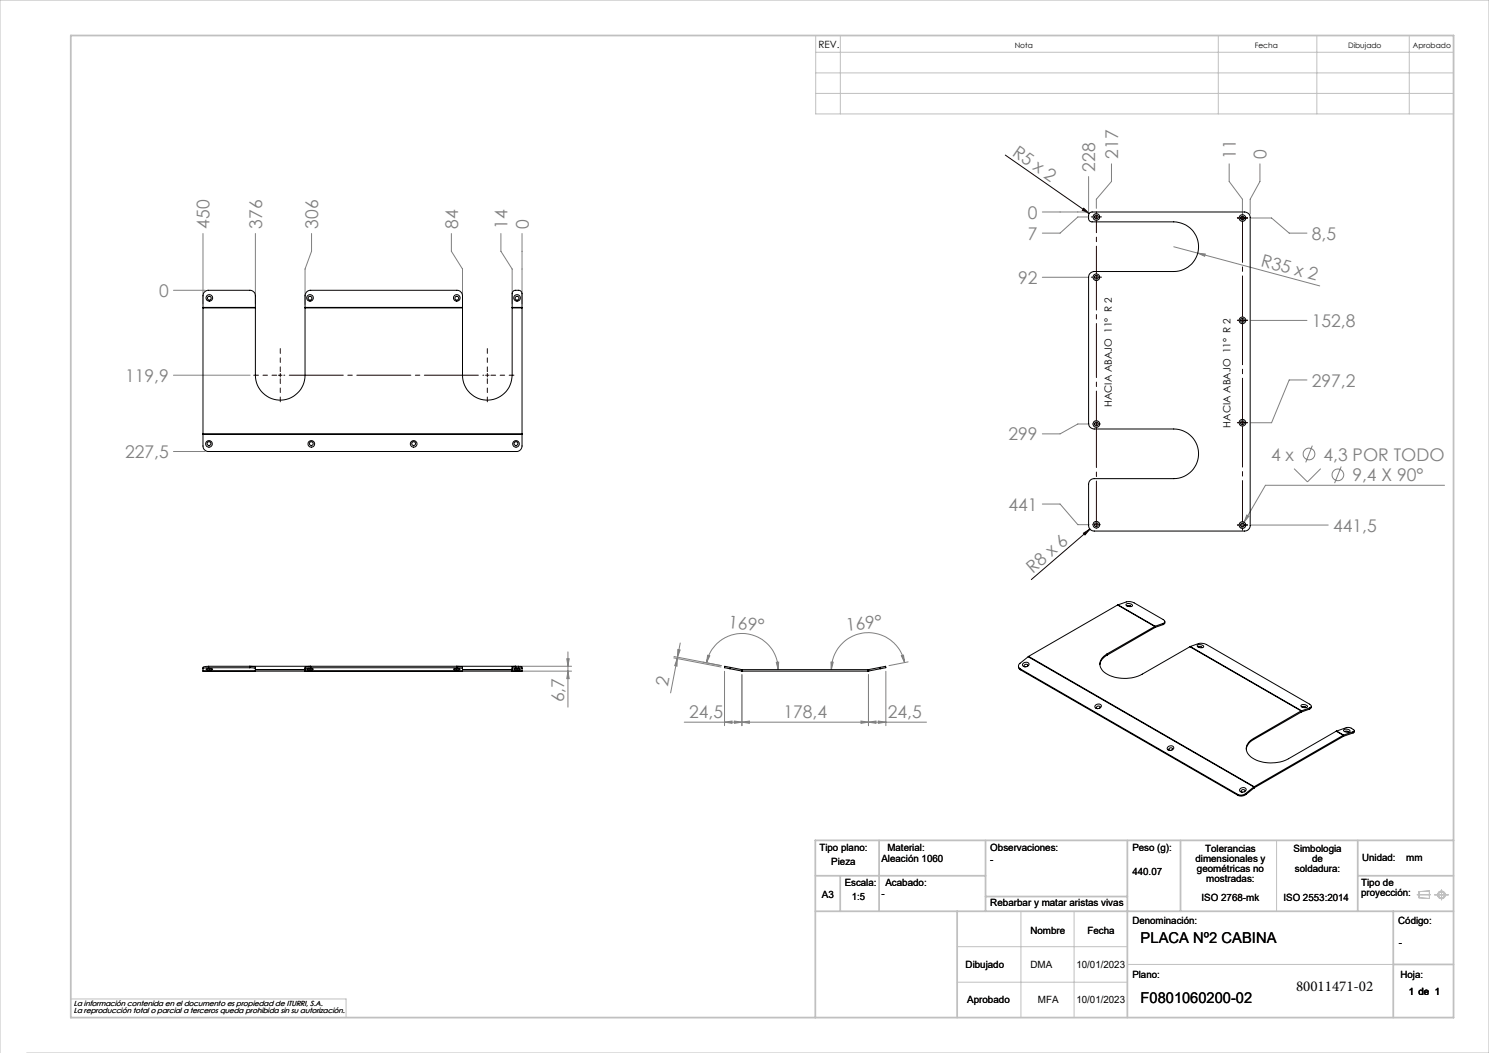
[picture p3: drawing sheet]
<svg xmlns="http://www.w3.org/2000/svg" width="420mm" height="297mm" viewBox="0 0 420 297" stroke-linecap="round" stroke-linejoin="round" font-family="sans-serif">
<g fill="none" stroke="#c0c0c0" stroke-width=".28">
<path d="M230.1 10h179.9v22.1h-179.9zM230.1 14.7h179.9M237 10v22.1M343.6 10v22.1M371.4 10v22.1M397.5 10v22.1M230.1 20.6h179.9M230.1 26.3h179.9M209.1 189.3h.1M209.4 189.3h.1M244.8 189.3h.1M245.1 189.3h.1"/>
<path d="M360.1 237v20M288 257v30M303 257v30M399.7 252.4h3.8M400.3 251.5l2.9-.2v2.1l-2.9-.2zM404.6 252.4h4M406.6 251v2.8M270 267h48M270 277h48M318 272h75M0 297v-297h420v297h-412.5M20 281.8h77.6v5.2"/>
<circle cx="406.6" cy="252.4" r=".86"/>
<circle cx="406.6" cy="252.4" r="1.07"/>
</g>
<g fill="none" stroke="#c0c0c0" stroke-width=".5">
<path d="M20 10h390v277h-390zM248 237v20M278 237v20M318 237v50M333 237v20M383 237v20M410 237h-180v50M230 257h180M230 247h48M237 247v10M270 257v30M278 252.9h40"/>
<path d="M383 247h27M393 257v30M393 272h17"/>
</g>
<g fill="none" stroke="#808080" stroke-width=".28">
<path d="M307.1 49.8v10h-13.1M313.5 46.2v5l-4.3 5v2.6M346.7 46.2v5l3.7 5v4.3M355.4 46.2v5l-2.8 5v4.2M57.3 65.9v19.8M72 65.9v19.8M87.9 65.9v5l-1.9 5v10M127.3 65.9v5l3.2 5v9.8M141.3 65.9v5l3.2 5v9.8M147.2 65.9v19.8M294 78.2h12.8M306.8 61.2h-2.8l-5 4.6h-5"/>
<path d="M331.1 69.6l6.8 1.8M337.9 71.4l2.1 .2-.2 .7zM337.9 71.4l34.4 9.2M352.9 61.5h5.8l4.9 4.3h5.1M48.9 81.9h9M352.9 90.4h15.8M48.9 105.8h21.7M307.2 119.6h-3.2l-5 2.8h-5M368.7 107.2h-5.1l-4.9 12h-5.8M48.9 127.3h9M365 132.2l3.8 3.7 3.7-3.7M370.2 125.7l-1.9 4.7"/>
<path d="M378.3 131.6l-1.9 4.7M407.5 136.9h-50.6l-6 10.4M294 142.2h5l5 5.8h3.2M350.9 147.3l-.9 1.6M351.7 145.3l.5 .3-1.3 1.7zM352.9 148.1h21.7M145.5 189.3h15.7M146.6 187.9h14.6M159.9 185.8h.6l-.3 2.1zM160.2 183.9v15.6M160.2 189.3l.3 2.1h-.6zM190 185.6l13.4 2.5"/>
<path d="M190.1 185.2l13.3 2.5-5.1-.9M191 185.7v2.2l-.7-.2zM191 185.7l-1.8 9.7M191.1 185.3l-.1 .4M191.2 183.2l.6 .1-.7 2zM191.9 181.4l-.8 3.9M199.3 186.9a10.2 10.2 0 0 1 11-8.2 10.2 10.2 0 0 1 9.2 10.2M199.6 184.8l.6 .2-.9 1.9zM204.4 189.3v15.4M209.3 190.3v14.4M219 186.8h.6l-.1 2.1zM234.4 186.8h.6l-.5 2.1z"/>
<path d="M245 190.3v14.4M249.9 189.3v15.4M254.2 185l.6-.2 .4 2.1zM255.2 186.9a10.4 10.4 0 0 0-11.3-8.4 10.4 10.4 0 0 0-9.4 10.4M256.2 186.7l-5.4 1M193 203.7h68.3M204.4 203.7l2.1-.3v.6zM207.2 203.4l2.1 .3-2.1 .3zM209.3 203.7l2.1-.3v.6zM242.9 203.4l2.1 .3-2.1 .3zM245 203.7l2.1-.3v.6zM247.8 203.4l2.1 .3-2.1 .3z"/>
<circle cx="369.2" cy="128" r="1.65"/>
<circle cx="377.4" cy="133.9" r="1.65"/>
</g>
<path d="M283.6 43.7l23.6 16.5M305.7 58.7l1.5 1.5-1.9-.9zM305.6 150.4l1.8-1.2-1.4 1.7zM307.4 149.2l-16.5 14.3" fill="none" stroke="#130000" stroke-width=".28"/>
<path d="M78.1 105.8h-6.5M79.1 104.8v-6.5M79.1 106.8v6.5M137.5 104.8v-6.5M137.5 106.8v6.5M138.5 105.8h6.5" fill="none" stroke="#300000" stroke-width=".28" stroke-dasharray="15.2 1.3 1.3 1.3" stroke-dashoffset="13.9"/>
<g fill="none" stroke="#300000" stroke-width=".28" stroke-dasharray="15.2 1.3 1.3 1.3">
<path d="M308.3 61.2h-.5M308.3 78.2h-.5M309.3 60.2v-.5M309.3 78.2v-.5M309.3 78.2h-.5M309.3 78.2v.5M309.3 78.2h.5M310.3 61.2h.4M310.3 78.2h.4M349.5 61.5h-.5M350.5 62.5v.4M350.5 60.5v-.5"/>
<path d="M351.5 61.5h.4M349.5 90.3h-.5M350.5 89.3v-.4M350.5 91.3v.5M350.5 90.3v-.5M350.5 90.3h-.5M350.5 90.3v.5M350.5 90.3h.5M351.5 90.3h.4M137.5 105.8v-.5M137.5 105.8h-.5M137.5 105.8v.5"/>
<path d="M137.5 105.8h.5M308.3 119.6h-.1M309.3 119.6v-.5M309.3 119.6h-.5M309.3 119.6v.5M309.3 119.6h.5M310.3 119.6h.1M349.5 119.2h-.5M350.5 118.2v-.4M350.5 119.2v-.5M350.5 119.2h-.5M350.5 119.2v.5"/>
<path d="M350.5 119.2h.5M351.5 119.2h.4M350.5 120.2v.5M308.3 148h-.1M309.3 148v-.5M309.3 148h-.5M309.3 148v.5M309.3 148h.5M309.3 149h.1M310.3 148h.1M349.5 148.1h-.5M350.5 147.1v-.5"/>
<path d="M350.5 149.1v.4M350.5 148.1v-.5M350.5 148.1h-.5M350.5 148.1v.5M350.5 148.1h.5M351.5 148.1h.4"/>
</g>
<path d="M80.1 105.8h56.4" fill="none" stroke="#300000" stroke-width=".28" stroke-dasharray="15.2 1.3 1.3 1.3" stroke-dashoffset="-1.5"/>
<path d="M350.5 89.3v-26.8M350.5 118.2v-26.9M350.5 147.1v-26.9" fill="none" stroke="#300000" stroke-width=".28" stroke-dasharray="15.2 1.3 1.3 1.3" stroke-dashoffset="3.7"/>
<path d="M309.3 77.2v-15" fill="none" stroke="#300000" stroke-width=".28" stroke-dasharray="15.2 1.3 1.3 1.3" stroke-dashoffset="7.5"/>
<path d="M309.3 118.6v-39.4" fill="none" stroke="#300000" stroke-width=".28" stroke-dasharray="15.2 1.3 1.3 1.3" stroke-dashoffset="7"/>
<path d="M309.3 147v-26.4" fill="none" stroke="#300000" stroke-width=".28" stroke-dasharray="15.2 1.3 1.3 1.3" stroke-dashoffset="3.9"/>
<path d="M308.8 61.2h.9M309.2 60.7v1M350 61.5h.9M350.4 61v1M350 90.4h.9M350.4 89.8v1.1M78.5 105.8h1.1M79.1 105.3v1.1M350 119.2h.9M350.4 118.7v1M350 148.1h.9M350.4 147.6v1" fill="none" stroke="#300000" stroke-width=".28"/>
<path d="M305.7 58.7l1.5 1.5-1.9-.9zM305.6 150.4l1.8-1.2-1.4 1.7z" fill="#130000"/>
<g fill="#808080">
<path d="M351.7 145.3l.5 .3-1.3 1.7z"/>
<path d="M337.9 71.4l2.1 .2-.2 .7z"/>
<path d="M207.2 203.4l2.1 .3-2.1 .3zM204.4 203.7l2.1-.3v.6z"/>
<path d="M245 203.7l2.1-.3v.6zM247.8 203.4l2.1 .3-2.1 .3z"/>
<path d="M209.3 203.7l2.1-.3v.6zM242.9 203.4l2.1 .3-2.1 .3z"/>
<path d="M219 186.8h.6l-.1 2.1zM199.6 184.8l.6 .2-.9 1.9z"/>
<path d="M254.2 185l.6-.2 .4 2.1zM234.4 186.8h.6l-.5 2.1z"/>
<path d="M191 185.7v2.2l-.7-.2zM191.2 183.2l.6 .1-.7 2z"/>
<path d="M160.2 189.3l.3 2.1h-.6zM159.9 185.8h.6l-.3 2.1z"/>
</g>
<g fill="none" stroke="#000" stroke-width=".28">
<path d="M307.3 60.1l.7-.3h43a1.57 1.57 0 0 1 1.6 1.6v86.8a1.57 1.57 0 0 1-1.6 1.6h-42.4a1.57 1.57 0 0 1-1.5-1.6v-11.6a1.57 1.57 0 0 1 1.5-1.6h22.5a7 7 0 0 0 7-7 7 7 0 0 0-7-7h-22.5a1.57 1.57 0 0 1-1.5-1.6v-41.2a1.63 1.63 0 0 1 1.5-1.6h22.5a7 7 0 0 0 7-7 7 7 0 0 0-7-7h-23.1a.96 .96 0 0 1-.9-1v-1zM57.3 86.7v.2M57.3 86.7v-3.3a1.57 1.57 0 0 1 1.5-1.5h11.6a1.57 1.57 0 0 1 1.6 1.5v3.3M57.3 86.9h14.7M57.3 86.9v35.5M57.3 86.7h14.7M72 86.9v18.9a7 7 0 0 0 7 7.1 7 7 0 0 0 7-7.1v-18.9M72 86.7v.2M86 86.7v.2M86 86.7v-3.3a1.57 1.57 0 0 1 1.6-1.5h41.2a1.63 1.63 0 0 1 1.7 1.5v3.3M86 86.9h44.5M86 86.7h44.5"/>
<path d="M130.5 86.9v18.9a7 7 0 0 0 7 7.1 7 7 0 0 0 7-7.1v-18.9M130.5 86.7v.2M144.5 86.7v.2M144.5 86.7v-3.9a.96 .96 0 0 1 1-.9h.8a.96 .96 0 0 1 .9 .9v3.9M144.5 86.9h2.7M144.5 86.7h2.7M147.2 86.7v.2M147.2 86.9v35.5M57.3 122.4v.1M57.3 122.5v3.3a1.57 1.57 0 0 0 1.5 1.5h86.9a1.57 1.57 0 0 0 1.5-1.5v-3.3M57.3 122.5h89.9M57.3 122.4h89.9"/>
<path d="M147.2 122.4v.1M315.2 170.6l-25.1 14.5M315.2 170.6l10.5 6.1M315.3 170.6h-.1M315.3 170.6l2.4-.8a2.88 2.88 0 0 1 2.2 .2l8.2 4.8a.53 .53 0 0 1 .5 .5 .53 .53 0 0 1-.5 .5M315.3 170.6l10.5 6M317.6 170.4a1.29 1.29 0 0 1 1.8 .4 1.29 1.29 0 0 1-1.8-.3zM317.9 170.9a.78 .78 0 0 1 1.1 .2M325.7 176.7l-13.4 7.7M325.8 176.6l-.1 .1M328.1 176.2l-2.3 .8-13.5 7.8M328.1 175.8l-2.3 .8"/>
<path d="M328.1 175.8v.4M328.6 175.4l-.1 .5-.4 .3M57.3 189.3h.1M57.3 189.3h14.7M58.1 188.7l1.1-.1 .8 .2-.9 .1zM58.8 187.9l-1.5 .3v1.1M58.8 188.3l-1.5 .3M58.8 188.3h11.6M58.8 187.9h87.5M58.8 187.9v.4M70.4 188.3l1.6 .3M70.4 188.3v-.4l1.6 .3v1.1"/>
<path d="M72 189.3h.1M72 189.3h14M72 188.9h14zM86 189.3h.1M86 189.3h44.5M86.5 188.7l1.1-.1 .8 .2-.9 .1zM87.6 188.3v-.4l-1.5 .3-.1 1.1M87.6 188.3l-1.6 .3M87.6 188.3h41.2M127.9 188.7l.8-.1 1.1 .1-1 .2zM128.8 188.3l1.7 .3M128.8 188.3v-.4l1.6 .3 .1 1.1"/>
<path d="M130.5 189.3h.1M130.5 189.3h14M130.5 188.9h14zM144.5 189.3h.1M144.5 189.3h2.7M145 188.7l1-.1 .8 .1-1 .2zM145.5 188.3v-.4l-1 .2v1.2M145.5 188.3l-1 .2M145.5 188.3h.8M146.3 187.9l.9 .2v1.2M146.3 188.3l.9 .2M146.3 187.9v.4"/>
<path d="M147.2 189.3h.1M205.9 188.6l3.3 .7M206 188.2l-1.6-.3v.4l1.5 .3M206 188.2l-.1 .4M206 188.2l3.3 .7M209.2 189.3h.1M209.3 188.9h.1M209.3 188.9l-.1 .4M209.3 189.3h35.6M209.3 188.9h35.6M209.3 188.9v.4M244.9 188.9h.1"/>
<path d="M244.9 188.9v.4M245 188.9v.4M245 189.3h-.1M248.2 188.2l1.6-.3 .1 .4-1.6 .3M248.2 188.2l.1 .4M248.2 188.2l-3.2 .7M248.3 188.6l-3.3 .7M287.3 188l.5 .9M287.7 188.6l61.4 35.4M287.7 188.6l.1 .3M287.8 188.9l61.4 35.4M288.7 187a.81 .81 0 0 1 1-.3 .81 .81 0 0 1 .5 .9 .91 .91 0 0 1-1 .5 .91 .91 0 0 1-.8-.8z"/>
<path d="M289.7 188l.1-.1a.45 .45 0 0 0-.5-.5 .45 .45 0 0 0-.3 .6l.2 .1M290 185.2l-2.3 1.9a.89 .89 0 0 0 0 1.5M290 185.2l63.7 36.8M290.1 185.1l-.1 .1M290.1 185.1l63.7 36.8M309.1 198.8a.76 .76 0 0 1 1.1-.3 .76 .76 0 0 1 .2 1.1 .87 .87 0 0 1-.9 .3 .87 .87 0 0 1-.6-.8zM310.1 199.8a.38 .38 0 0 0 .2-.6 .38 .38 0 0 0-.6-.1l-.4 .4 .3 .4M312.3 184.8a3.5 3.5 0 0 0-2.1 2.7M312.3 184.4v.4M335.6 182.4l-13.4 7.7a10.4 10.4 0 0 1-11-.7 2.94 2.94 0 0 1 1.1-5M335.6 182.4l31.4 18.1M335.7 182.3l-.1 .1"/>
<path d="M335.7 182.3l2.8-.9 1.8 .4 29.1 16.8a.53 .53 0 0 1 .5 .5 .53 .53 0 0 1-.5 .6M335.7 182.3l31.4 18.2M337.7 182a1.27 1.27 0 0 1 1.8 .5 1.14 1.14 0 0 1-1.8-.5zM338 182.5a.68 .68 0 0 1 1.1 .2M367 198.9a1.27 1.27 0 0 1 1.8 .5 1.14 1.14 0 0 1-1.8-.5zM367.3 199.4a.71 .71 0 0 1 1.1 .2M369.4 199.7l-2.3 .8M369.4 199.7v.3M369.9 199.2l-.2 .6-.3 .2M329.5 210.6a.83 .83 0 0 1 1-.3 .83 .83 0 0 1 .5 .9 .92 .92 0 0 1-1 .5 .92 .92 0 0 1-.7-.8zM330.6 211.6a.38 .38 0 0 0 .1-.6 .38 .38 0 0 0-.6-.1l-.4 .5 .3 .3M353.6 208.6a3.6 3.6 0 0 0-2.1 2.7"/>
<path d="M353.6 208.3v.3M367 200.5l-13.4 7.8M367.1 200.5h-.1M369.4 200l-2.4 .8-13.4 7.8M376.9 206.2l-13.4 7.8a10.3 10.3 0 0 1-11-.8 2.88 2.88 0 0 1 1.1-4.9M376.9 206.2l2 1.2M377 206.2h-.1M377 206.2l3-1h.8l.9 .5a.32 .32 0 0 1 .3 .4 .32 .32 0 0 1-.3 .3M377 206.2l2 1.1M378.9 207.4l-25.1 14.5M378.9 207.4v.3M378.9 207.7l-25.1 14.5"/>
<path d="M379 207.7h-.1M379 207.3l-.1 .1M379 207.3v.4M379 205.9a1.24 1.24 0 0 1 1.8 .4 1.16 1.16 0 0 1-1.8-.4zM379.3 206.4v-.1a.74 .74 0 0 1 1.1 .2M381.7 206.7l-2.7 1M381.7 206.4l-2.7 .9M381.7 206.4v.3M382 206.1v.4l-.3 .2M349.1 224l.1 .3M349.8 222.5a.92 .92 0 0 1 .9-.4 .92 .92 0 0 1 .8 .7 .92 .92 0 0 1-1 .7 .92 .92 0 0 1-.8-.8zM350.9 223.3h.1a.42 .42 0 0 0 0-.6 .42 .42 0 0 0-.7 .1l-.2 .4 .3 .2"/>
<path d="M351.4 223.8a2.1 2.1 0 0 1-2.3 .2M351.4 223.8v.3M351.4 224.1a2.14 2.14 0 0 1-2.2 .2M353.7 222l-2.3 1.8M353.7 222v.2M353.7 222.2l-2.3 1.9M353.8 221.9l-.1 .1M353.8 222.2h-.1M353.8 221.9v.3"/>
<circle cx="309.3" cy="78.2" r=".54"/>
<circle cx="309.3" cy="61.2" r=".54"/>
<circle cx="309.3" cy="61.2" r=".94"/>
<circle cx="309.3" cy="78.2" r=".93"/>
<circle cx="350.5" cy="61.5" r=".52"/>
<circle cx="350.5" cy="61.5" r=".94"/>
<circle cx="59" cy="84.1" r=".52"/>
<circle cx="59.1" cy="84" r=".93"/>
<circle cx="87.4" cy="84.1" r=".52"/>
<circle cx="87.5" cy="84" r=".93"/>
<circle cx="128.8" cy="84.1" r=".54"/>
<circle cx="128.9" cy="84" r=".92"/>
<circle cx="145.8" cy="84" r=".93"/>
<circle cx="145.8" cy="84.1" r=".54"/>
<circle cx="350.4" cy="90.4" r=".54"/>
<circle cx="350.5" cy="90.3" r=".94"/>
<circle cx="309.3" cy="119.6" r=".54"/>
<circle cx="309.3" cy="119.6" r=".94"/>
<circle cx="350.4" cy="119.2" r=".54"/>
<circle cx="350.5" cy="119.2" r=".94"/>
<circle cx="58.9" cy="125.2" r=".93"/>
<circle cx="59" cy="125.1" r=".54"/>
<circle cx="87.8" cy="125.2" r=".93"/>
<circle cx="87.8" cy="125.1" r=".54"/>
<circle cx="116.7" cy="125.1" r=".54"/>
<circle cx="116.7" cy="125.2" r=".93"/>
<circle cx="145.5" cy="125.1" r=".54"/>
<circle cx="145.6" cy="125.2" r=".93"/>
<circle cx="309.2" cy="148" r=".52"/>
<circle cx="309.3" cy="148" r=".94"/>
<circle cx="350.4" cy="148.1" r=".54"/>
<circle cx="350.5" cy="148.1" r=".94"/>
</g>
<g font-size="4.9" fill="#808080">
<text x="285.3" y="43.7" transform="rotate(35 285.3 43.7)">R5 x 2</text>
<text x="315.4" y="44.8" transform="rotate(-90 315.4 44.8)">217</text>
<text x="348.6" y="44.8" transform="rotate(-90 348.6 44.8)">11</text>
<text x="357.3" y="44.8" transform="rotate(-90 357.3 44.8)">0</text>
<text x="308.9" y="48.4" transform="rotate(-90 308.9 48.4)">228</text>
<text x="59.1" y="64.5" transform="rotate(-90 59.1 64.5)">450</text>
<text x="73.9" y="64.5" transform="rotate(-90 73.9 64.5)">376</text>
<text x="89.8" y="64.5" transform="rotate(-90 89.8 64.5)">306</text>
<text x="129.2" y="64.5" transform="rotate(-90 129.2 64.5)">84</text>
<text x="143.2" y="64.5" transform="rotate(-90 143.2 64.5)">14</text>
<text x="149.1" y="64.5" transform="rotate(-90 149.1 64.5)">0</text>
<text x="289.9" y="61.6">0</text>
<text x="289.9" y="67.6">7</text>
<text x="370" y="67.6">8,5</text>
<text x="355.5" y="75" transform="rotate(15 355.5 75)">R35 x 2</text>
<text x="44.9" y="83.7">0</text>
<text x="287.2" y="80.1">92</text>
<text x="370" y="92.2">152,8</text>
<text x="35.3" y="107.7">119,9</text>
<text x="370" y="109">297,2</text>
<text x="284.5" y="124.2">299</text>
<text x="35.3" y="129.2">227,5</text>
<text x="358.5" y="129.9">4 x</text>
<text x="373.3" y="129.9">4,3 POR TODO</text>
<text x="381.5" y="135.8">9,4 X 90°</text>
<text x="284.5" y="144">441</text>
<text x="376" y="149.9">441,5</text>
<text x="291.3" y="161.8" transform="rotate(-41 291.3 161.8)">R8 x 6</text>
<text x="205.3" y="177.2" transform="rotate(5 205.3 177.2)">169°</text>
<text x="238.8" y="177.9" transform="rotate(-5 238.8 177.9)">169°</text>
<text x="188.4" y="193.9" transform="rotate(-79 188.4 193.9)">2</text>
<text x="159.2" y="198.1" transform="rotate(-90 159.2 198.1)">6,7</text>
<text x="194.4" y="202.6">24,5</text>
<text x="221" y="202.6">178,4</text>
<text x="250.4" y="202.6">24,5</text>
</g>
<g font-size="4.2" fill="#010000">
<text x="321.7" y="265.9">PLACA Nº2 CABINA</text>
<text x="321.7" y="282.8">F0801060200-02</text>
</g>
<text font-size="4.2" x="365.6" y="279.5">80011471-02</text>
<g font-size="2.8" fill="#010000">
<text x="230.8" y="13.6">REV.</text>
<text x="231.1" y="239.9">Tipo plano:</text>
<text x="250.3" y="239.9">Material:</text>
<text x="279.3" y="239.9">Observaciones:</text>
<text x="319.4" y="239.9">Peso (g):</text>
<text x="234.5" y="244.1">Pieza</text>
<text x="248.6" y="243">Aleación 1060</text>
<text x="279.3" y="243.4">-</text>
<text x="337.2" y="243.1">dimensionales y</text>
<text x="337.6" y="246">geométricas no</text>
<text x="339.9" y="240.3">Tolerancias</text>
<text x="364.9" y="240.2">Simbologia</text>
<text x="365.3" y="245.9">soldadura:</text>
<text x="370.1" y="243">de</text>
<text x="384.2" y="242.7">Unidad:</text>
<text x="396.7" y="242.7">mm</text>
<text x="238.3" y="250">Escala:</text>
<text x="249.7" y="250">Acabado:</text>
<text x="319.4" y="246.9">440.07</text>
<text x="340.2" y="248.8">mostradas:</text>
<text x="383.9" y="250">Tipo de</text>
<text x="231.9" y="253.4">A3</text>
<text x="240.3" y="254">1:5</text>
<text x="248.6" y="252.9">-</text>
<text x="279.3" y="255.7">Rebarbar y matar aristas vivas</text>
<text x="338.9" y="254">ISO 2768-mk</text>
<text x="362" y="254">ISO 2553:2014</text>
<text x="383.9" y="252.8">proyección:</text>
<text x="290.6" y="263.3">Nombre</text>
<text x="306.7" y="263.3">Fecha</text>
<text x="319.4" y="260.6">Denominación:</text>
<text x="394.4" y="260.6">Código:</text>
<text x="394.6" y="266.9">-</text>
<text x="272.4" y="273">Dibujado</text>
<text x="290.6" y="273">DMA</text>
<text x="303.6" y="273">10/01/2023</text>
<text x="319.4" y="275.8">Plano:</text>
<text x="395" y="275.8">Hoja:</text>
<text x="397.4" y="280.6">1 de 1</text>
<text x="272.8" y="282.8">Aprobado</text>
<text x="292.7" y="282.8">MFA</text>
<text x="303.6" y="282.8">10/01/2023</text>
</g>
<g font-size="2.8">
<text x="313.6" y="114.8" transform="rotate(-90 313.6 114.8)">HACIA ABAJO 11° R 2</text>
<text x="347.1" y="120.6" transform="rotate(-90 347.1 120.6)">HACIA ABAJO 11° R 2</text>
</g>
<g font-size="2.1" fill="#010000">
<text x="286.2" y="13.6">Nota</text>
<text x="353.9" y="13.6">Fecha</text>
<text x="380.3" y="13.6">Dibujado</text>
<text x="398.5" y="13.6">Aprobado</text>
<text x="20.8" y="283.7">La información contenida en el documento es propiedad de ITURRI, S.A.</text>
<text x="20.8" y="285.7">La reproducción total o parcial a terceros queda prohibida sin su autorización.</text>
</g>
</svg>
